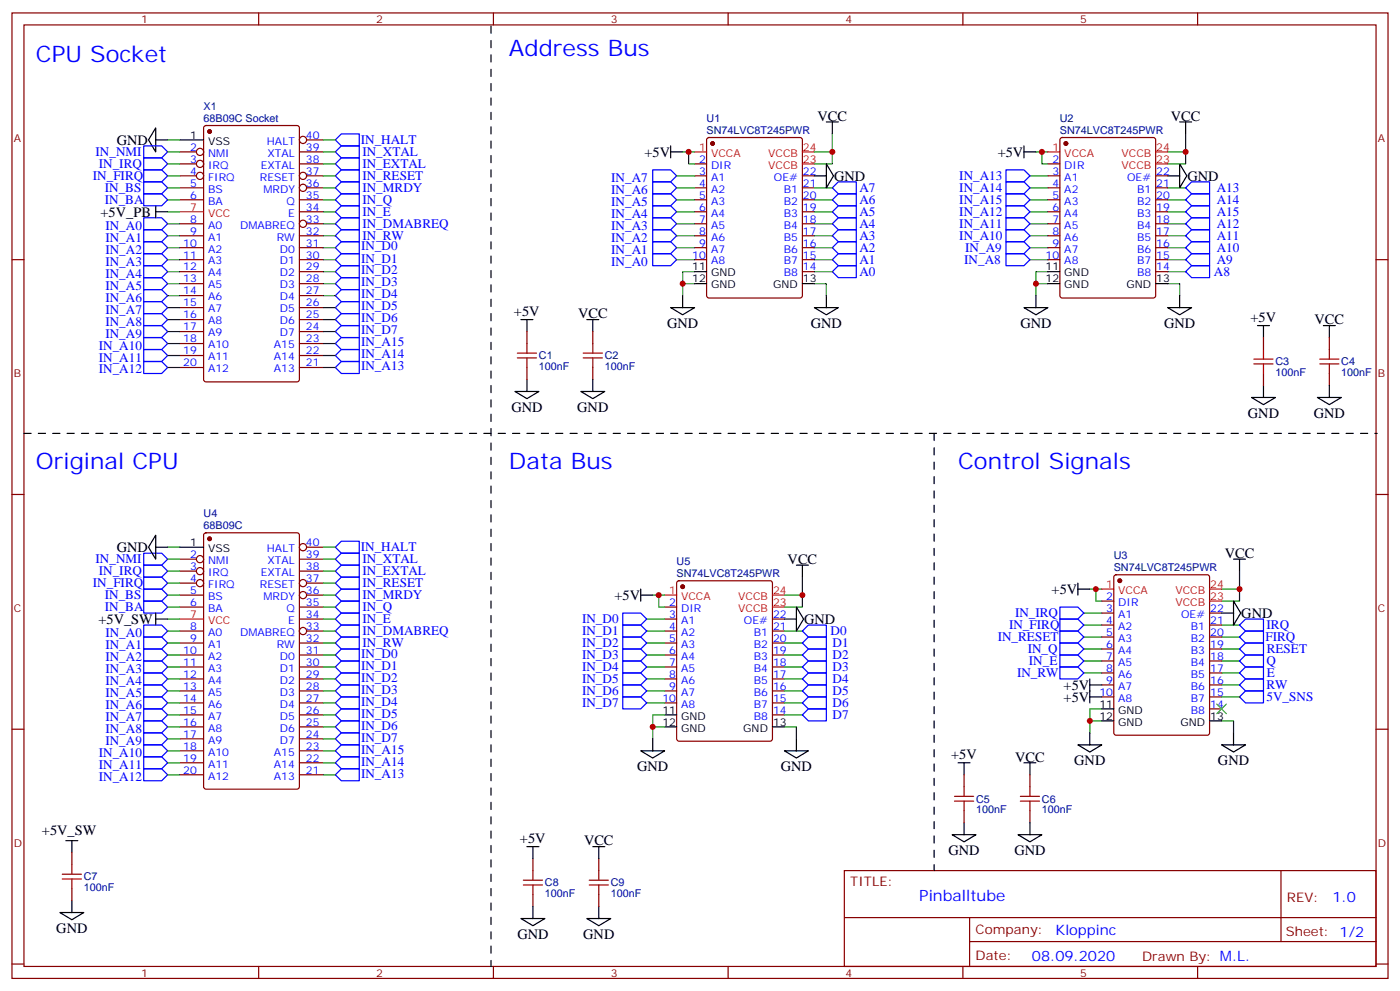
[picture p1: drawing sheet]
<svg xmlns="http://www.w3.org/2000/svg" width="412mm" height="292mm" viewBox="0 0 412 292" stroke-linecap="round" stroke-linejoin="round" font-family="sans-serif">
<g fill="none" stroke="#870000" stroke-width=".35">
<path d="M3.5 3.8h405.4v284.3h-405.4zM7.1 7.3h398.2v277.3h-398.2zM76.2 3.8v3.5M145.3 3.8v3.5M214.5 3.8v3.5M283.6 3.8v3.5M352.8 3.8v3.5M60.2 37.2l.5-.2h26.8l.6 .4 .1 74.4-.5 .6-27 .1-.7-.5v-74.3zM52.9 48.3h5M52.9 51.8h5M52.9 55.3h7.1M52.9 58.8h7.1"/>
<path d="M52.9 44.7h5M88.2 48.3h7M88.2 58.8h7M88.2 44.7h7M90.3 51.8h4.9M90.3 55.3h4.9M90.3 41.2h4.9M204.6 48.3h3.5M204.6 51.8h3.5M204.6 55.3h3.5M204.6 58.8h3.5M208.4 40.7l.4-.2h26.9l.6 .4 .1 46.2-.5 .6-27.1 .1-.6-.5-.1-46.1z"/>
<path d="M236.4 51.8h3.5M236.4 55.3h3.5M236.4 58.8h3.5M308.7 48.3h3.5M308.7 51.8h3.5M308.7 55.3h3.5M308.7 58.8h3.5M312.4 40.7l.5-.2h26.8l.7 .4v46.2l-.4 .6-27.1 .1-.6-.5-.1-46.1zM340.4 51.8h3.6M340.4 55.3h3.6M340.4 58.8h3.6M3.5 76.5h3.6"/>
<path d="M52.9 76.5h7.1M52.9 65.9h7.1M52.9 69.4h7.1M52.9 73h7.1M88.2 76.5h7M88.2 62.4h7M88.2 69.4h7M88.2 73h7M90.3 65.9h4.9M204.6 76.5h3.5M204.6 62.4h3.5M204.6 65.9h3.5"/>
<path d="M204.6 69.4h3.5M204.6 73h3.5M236.4 76.5h3.5M236.4 62.4h3.5M236.4 65.9h3.5M236.4 69.4h3.5M236.4 73h3.5M308.7 76.5h3.5M308.7 62.4h3.5M308.7 65.9h3.5M308.7 69.4h3.5M308.7 73h3.5"/>
<path d="M340.4 76.5h3.6M340.4 62.4h3.6M340.4 65.9h3.6M340.4 69.4h3.6M340.4 73h3.6M405.3 76.5h3.6M52.9 80h7.1M52.9 83.5h7.1M52.9 87.1h7.1M52.9 90.6h7.1M52.9 94.1h7.1M52.9 97.6h7.1"/>
<path d="M88.2 80h7M88.2 83.5h7M88.2 87.1h7M88.2 90.6h7M88.2 94.1h7M88.2 97.6h7M155.2 97.6v3.6M174.6 97.6v3.6M236.4 80h3.5M340.4 80h3.6M372.2 99.4v3.5M391.6 99.4v3.5"/>
<path d="M52.9 101.2h7.1M52.9 104.7h7.1M52.9 108.2h7.1M88.2 101.2h7M88.2 104.7h7M88.2 108.2h7M155.2 108.2v3.6M174.6 108.2v3.6M372.2 110v3.5M391.6 110v3.5M3.5 145.6h3.6M60.2 157.1l.5-.2h26.8l.6 .4 .1 74.4-.5 .7h-27l-.7-.5v-74.3z"/>
<path d="M405.3 145.6h3.6M52.9 164.7h5M52.9 168.2h5M52.9 171.7h5M52.9 175.3h7.1M52.9 178.8h7.1M88.2 164.7h7M88.2 168.2h7M88.2 178.8h7M90.3 171.7h4.9M90.3 175.3h4.9M90.3 161.1h4.9"/>
<path d="M195.8 178.8h3.5M199.6 171.2l.4-.2h26.8l.7 .5v46.1l-.4 .6-27.1 .1-.6-.5-.1-46.1zM324.6 177h3.5M328.3 169.5l.5-.2h26.8l.7 .4v46.1l-.5 .7h-27l-.7-.4v-46.1zM52.9 185.8h7.1M52.9 189.4h7.1M52.9 192.9h7.1M52.9 196.4h7.1M52.9 200h7.1M88.2 189.4h7M88.2 192.9h7M88.2 196.4h7"/>
<path d="M88.2 200h7M88.2 182.3h7M90.3 185.8h4.9M195.8 185.8h3.5M195.8 189.4h3.5M195.8 192.9h3.5M195.8 196.4h3.5M195.8 200h3.5M195.8 182.3h3.5M227.5 185.8h3.6M227.5 189.4h3.6M227.5 192.9h3.6"/>
<path d="M227.5 196.4h3.6M227.5 200h3.6M227.5 182.3h3.6M324.6 180.6h3.5M324.6 184.1h3.5M324.6 187.6h3.5M324.6 191.1h3.5M324.6 194.7h3.5M324.6 198.2h3.5M356.3 180.6h3.5M356.3 184.1h3.5M356.3 187.6h3.5"/>
<path d="M356.3 191.1h3.5M356.3 194.7h3.5M356.3 198.2h3.5M3.5 214.8h3.6M52.9 203.5h7.1M52.9 207h7.1M52.9 210.5h7.1M52.9 214.1h7.1M52.9 217.6h7.1M88.2 203.5h7M88.2 207h7M88.2 210.5h7"/>
<path d="M88.2 214.1h7M88.2 217.6h7M195.8 203.5h3.5M195.8 207h3.5M227.5 203.5h3.6M227.5 207h3.6M227.5 210.5h3.6M324.6 201.7h3.5M324.6 205.2h3.5M356.3 201.7h3.5M356.3 205.2h3.5M356.3 208.8h3.5"/>
<path d="M405.3 214.8h3.6M52.9 221.1h7.1M52.9 224.6h7.1M52.9 228.2h7.1M88.2 221.1h7M88.2 224.6h7M88.2 228.2h7M284 228.2v3.5M284 238.8v3.5M303.4 228.2v3.5M303.4 238.8v3.5M21.2 251.1v3.5"/>
<path d="M157 252.9v3.5M176.4 252.9v3.5M248.7 256.4h156.6v28.2h-156.6zM377.3 256.4v20.9M21.2 261.7v3.5M157 263.5v3.5M176.4 263.5v3.5M248.7 270.2h156.5M285.6 277.3h119.6M285.6 270.2v14.2M3.5 283.9h3.6M76.2 284.6v3.5"/>
<path d="M145.3 284.6v3.5M214.5 284.6v3.5M283.6 284.6v3.5M352.8 284.6v3.5M405.3 283.9h3.6"/>
<circle cx="58.9" cy="48.3" r="1.06"/>
<circle cx="58.9" cy="51.8" r="1.06"/>
<circle cx="58.9" cy="44.7" r="1.06"/>
<circle cx="89.3" cy="51.8" r="1.06"/>
<circle cx="89.3" cy="41.2" r="1.06"/>
<circle cx="89.3" cy="55.3" r="1.06"/>
<circle cx="89.3" cy="65.9" r="1.06"/>
<circle cx="58.9" cy="171.7" r="1.06"/>
<circle cx="58.9" cy="168.2" r="1.06"/>
<circle cx="58.9" cy="164.7" r="1.06"/>
<circle cx="89.3" cy="171.7" r="1.06"/>
<circle cx="89.3" cy="175.3" r="1.06"/>
<circle cx="89.3" cy="161.1" r="1.06"/>
<circle cx="89.3" cy="185.8" r="1.06"/>
</g>
<g fill="#870000" stroke="#870000" stroke-width=".35">
<circle cx="209.9" cy="42.3" r=".53"/>
<circle cx="61.7" cy="38.7" r=".53"/>
<circle cx="61.7" cy="158.7" r=".53"/>
<circle cx="314" cy="42.3" r=".53"/>
<circle cx="201.1" cy="172.8" r=".53"/>
<circle cx="329.8" cy="171" r=".53"/>
</g>
<g fill="none" stroke="#f00" stroke-width=".35">
<path d="M204.6 44.7h3.5M236.4 44.7h3.5M236.4 48.3h3.5M308.7 44.7h3.5M340.4 44.7h3.6M340.4 48.3h3.6M52.9 62.4h7.1M195.8 175.3h3.5M227.5 175.3h3.6M227.5 178.8h3.6M324.6 173.5h3.5M356.3 173.5h3.5"/>
<path d="M356.3 177h3.5M52.9 182.3h7.1"/>
</g>
<g fill="none" stroke="#000" stroke-width=".35">
<path d="M45.9 37.7v7l-2.2-3.5zM243.4 35.9h3.5M245.2 35.9v3.5M347.5 35.9h3.5M349.2 35.9v3.5M45.9 41.2h3.5M52.9 41.2h7.1M197.6 44.7h3.5M197.6 43v3.5M239.9 51.8h3.5M243.4 48.3l2.1 3.5-2.1 3.5zM301.6 44.7h3.6"/>
<path d="M301.6 43v3.5M344 51.8h3.5M347.5 48.3l2.1 3.5-2.1 3.5zM45.9 62.4h3.5M45.9 60.6v3.5M153.5 94.1h3.5M155.2 94.1v3.5M172.9 94.1h3.5M174.6 94.1v3.5M197.6 90.6h7l-3.5 2.1zM201.1 87.1v3.5M204.6 80h3.5"/>
<path d="M204.6 83.5h3.5M236.4 83.5h3.5M239.9 90.6h7l-3.5 2.1zM243.4 87.1v3.5M301.6 90.6h7.1l-3.5 2.1zM305.2 87.1v3.5M308.7 80h3.5M308.7 83.5h3.5M340.4 83.5h3.6M344 90.6h7l-3.5 2.1zM347.5 87.1v3.5M370.4 95.9h3.5"/>
<path d="M372.2 95.9v3.5M389.8 95.9h3.5M391.6 95.9v3.5M151.7 115.3h7l-3.5 2.1zM155.2 111.8v3.5M171.1 115.3h7.1l-3.6 2.1zM174.6 111.8v3.5M368.7 117.1h7l-3.5 2.1zM372.2 113.5v3.6M388.1 117.1h7l-3.5 2.1zM391.6 113.5v3.6M45.9 157.6v7.1l-2.2-3.6z"/>
<path d="M45.9 161.1h3.5M52.9 161.1h7.1M188.7 175.3h3.6M188.7 173.5v3.5M234.6 178.8l2.1 3.5-2.1 3.5zM234.6 166.4h3.5M236.4 166.4v3.6M317.5 173.5h3.5M317.5 171.7v3.6M363.4 177l2.1 3.6-2.1 3.5zM363.4 164.7h3.5M365.1 164.7v3.5"/>
<path d="M45.9 180.6v3.5M45.9 182.3h3.5M231.1 182.3h3.5M321 200v7M359.8 180.6h3.6M192.3 217.6v3.5M195.8 210.5h3.5M195.8 214.1h3.5M227.5 214.1h3.6M234.6 217.6v3.5M317.5 219.4h7.1l-3.6 2.1zM321 215.8v3.6"/>
<path d="M321 201.7h3.6M321 205.2h3.6M324.6 208.8h3.5M324.6 212.3h3.5M356.3 212.3h3.5M359.8 219.4h7.1l-3.5 2.1zM363.4 215.8v3.6M188.7 221.1h7.1l-3.5 2.1zM231.1 221.1h7l-3.5 2.1zM282.2 224.6h3.6M284 224.6v3.6M301.6 224.6h3.6"/>
<path d="M303.4 224.6v3.6M19.4 247.6h3.5M21.2 247.6v3.5M155.2 249.3h3.5M157 249.3v3.6M174.6 249.3h3.6M176.4 249.3v3.6M280.5 245.8h7l-3.5 2.1zM284 242.3v3.5M299.9 245.8h7l-3.5 2.1zM303.4 242.3v3.5M17.6 268.7h7.1l-3.5 2.2z"/>
<path d="M21.2 265.2v3.5M153.5 270.5h7l-3.5 2.1zM157 267v3.5M172.9 270.5h7l-3.5 2.1zM176.4 267v3.5"/>
</g>
<g fill="none" stroke="#00f" stroke-width=".35">
<path d="M42.3 43h5.3l1.8 1.7-1.8 1.8h-5.3zM42.3 46.5h5.3l1.8 1.8-1.8 1.7h-5.3zM42.3 50h5.3l1.8 1.8-1.8 1.8h-5.3zM42.3 53.6h5.3l1.8 1.7-1.8 1.8h-5.3zM42.3 57.1h5.3l1.8 1.7-1.8 1.8h-5.3zM98.8 41.2l1.7-1.8h5.3v3.6h-5.3zM98.8 44.7l1.7-1.7h5.3v3.5h-5.3zM98.8 48.3l1.7-1.8h5.3v3.5h-5.3zM98.8 51.8l1.7-1.8h5.3v3.6h-5.3zM98.8 58.8l1.7-1.7h5.3v3.5h-5.3zM100.5 53.6h5.3v3.5h-5.3l-1.7-1.8zM192.3 50h5.3l1.7 1.8-1.7 1.8h-5.3z"/>
<path d="M192.3 57.1h5.3l1.7 1.7-1.7 1.8h-5.3zM192.3 53.6h5.3l1.7 1.7-1.7 1.8h-5.3zM245.2 58.8l1.7-1.7h5.3v3.5h-5.3zM245.2 55.3l1.7-1.7h5.3v3.5h-5.3zM296.3 50h5.3l1.8 1.8-1.8 1.8h-5.3zM296.3 53.6h5.3l1.8 1.7-1.8 1.8h-5.3zM296.3 57.1h5.3l1.8 1.7-1.8 1.8h-5.3zM349.2 55.3l1.8-1.7h5.3v3.5h-5.3zM349.2 58.8l1.8-1.7h5.3v3.5h-5.3zM42.3 64.1h5.3l1.8 1.8-1.8 1.8h-5.3zM42.3 67.7h5.3l1.8 1.7-1.8 1.8h-5.3zM42.3 71.2h5.3l1.8 1.8-1.8 1.7h-5.3z"/>
<path d="M42.3 74.7h5.3l1.8 1.8-1.8 1.7h-5.3zM42.3 78.2h5.3l1.8 1.8-1.8 1.8h-5.3zM98.8 73l1.7-1.8h5.3v3.5h-5.3zM98.8 76.5l1.7-1.8h5.3v3.5h-5.3zM98.8 62.4l1.7-1.8h5.3v3.5h-5.3zM98.8 65.9l1.7-1.8h5.3v3.6h-5.3zM98.8 69.4l1.7-1.7h5.3v3.5h-5.3zM192.3 74.7h5.3l1.7 1.8-1.7 1.7h-5.3zM192.3 71.2h5.3l1.7 1.8-1.7 1.7h-5.3zM192.3 67.7h5.3l1.7 1.7-1.7 1.8h-5.3zM192.3 64.1h5.3l1.7 1.8-1.7 1.8h-5.3zM192.3 60.6h5.3l1.7 1.8-1.7 1.7h-5.3z"/>
<path d="M245.2 76.5l1.7-1.8h5.3v3.5h-5.3zM245.2 73l1.7-1.8h5.3v3.5h-5.3zM245.2 69.4l1.7-1.7h5.3v3.5h-5.3zM245.2 65.9l1.7-1.8h5.3v3.6h-5.3zM245.2 62.4l1.7-1.8h5.3v3.5h-5.3zM296.3 74.7h5.3l1.8 1.8-1.8 1.7h-5.3zM296.3 71.2h5.3l1.8 1.8-1.8 1.7h-5.3zM296.3 67.7h5.3l1.8 1.7-1.8 1.8h-5.3zM296.3 64.1h5.3l1.8 1.8-1.8 1.8h-5.3zM296.3 60.6h5.3l1.8 1.8-1.8 1.7h-5.3zM349.2 76.5l1.8-1.8h5.3v3.5h-5.3zM349.2 73l1.8-1.8h5.3v3.5h-5.3z"/>
<path d="M349.2 69.4l1.8-1.7h5.3v3.5h-5.3zM349.2 65.9l1.8-1.8h5.3v3.6h-5.3zM349.2 62.4l1.8-1.8h5.3v3.5h-5.3zM42.3 81.8h5.3l1.8 1.7-1.8 1.8h-5.3zM42.3 85.3h5.3l1.8 1.8-1.8 1.7h-5.3zM42.3 88.8h5.3l1.8 1.8-1.8 1.8h-5.3zM42.3 92.4h5.3l1.8 1.7-1.8 1.8h-5.3zM42.3 95.9h5.3l1.8 1.7-1.8 1.8h-5.3zM42.3 99.4h5.3l1.8 1.8-1.8 1.7h-5.3zM98.8 80l1.7-1.8h5.3v3.6h-5.3zM98.8 83.5l1.7-1.7h5.3v3.5h-5.3zM98.8 87.1l1.7-1.8h5.3v3.5h-5.3z"/>
<path d="M98.8 90.6l1.7-1.8h5.3v3.6h-5.3zM98.8 94.1l1.7-1.7h5.3v3.5h-5.3zM98.8 97.6l1.7-1.7h5.3v3.5h-5.3zM245.2 80l1.7-1.8h5.3v3.6h-5.3zM349.2 80l1.8-1.8h5.3v3.6h-5.3zM42.3 102.9h5.3l1.8 1.8-1.8 1.8h-5.3zM42.3 106.5h5.3l1.8 1.7-1.8 1.8h-5.3zM98.8 108.2l1.7-1.7h5.3v3.5h-5.3zM98.8 101.2l1.7-1.8h5.3v3.5h-5.3zM100.5 102.9h5.3v3.6h-5.3l-1.7-1.8zM42.3 177h5.3l1.8 1.8-1.8 1.8h-5.3zM42.3 173.5h5.3l1.8 1.8-1.8 1.7h-5.3z"/>
<path d="M42.3 170h5.3l1.8 1.7-1.8 1.8h-5.3zM42.3 166.4h5.3l1.8 1.8-1.8 1.8h-5.3zM42.3 162.9h5.3l1.8 1.8-1.8 1.7h-5.3zM98.8 178.8l1.7-1.8h5.3v3.6h-5.3zM98.8 175.3l1.7-1.8h5.3v3.5h-5.3zM98.8 171.7l1.7-1.7h5.3v3.5h-5.3zM98.8 168.2l1.7-1.8h5.3v3.6h-5.3zM98.8 164.7l1.7-1.8h5.3v3.5h-5.3zM98.8 161.1l1.7-1.7h5.3v3.5h-5.3zM312.2 178.8h5.3l1.8 1.8-1.8 1.7h-5.3zM42.3 198.2h5.3l1.8 1.8-1.8 1.7h-5.3zM42.3 194.7h5.3l1.8 1.7-1.8 1.8h-5.3z"/>
<path d="M42.3 191.1h5.3l1.8 1.8-1.8 1.8h-5.3zM42.3 187.6h5.3l1.8 1.8-1.8 1.7h-5.3zM42.3 184.1h5.3l1.8 1.7-1.8 1.8h-5.3zM98.8 185.8l1.7-1.7h5.3v3.5h-5.3zM98.8 182.3l1.7-1.7h5.3v3.5h-5.3zM98.8 200l1.7-1.8h5.3v3.5h-5.3zM98.8 196.4l1.7-1.7h5.3v3.5h-5.3zM98.8 192.9l1.7-1.8h5.3v3.6h-5.3zM100.5 187.6h5.3v3.5h-5.3l-1.7-1.7zM183.4 180.6h5.3l1.8 1.7-1.8 1.8h-5.3zM183.4 184.1h5.3l1.8 1.7-1.8 1.8h-5.3zM183.4 187.6h5.3l1.8 1.8-1.8 1.7h-5.3z"/>
<path d="M183.4 191.1h5.3l1.8 1.8-1.8 1.8h-5.3zM183.4 194.7h5.3l1.8 1.7-1.8 1.8h-5.3zM183.4 198.2h5.3l1.8 1.8-1.8 1.7h-5.3zM236.4 189.4l1.7-1.8h5.3v3.5h-5.3zM236.4 196.4l1.7-1.7h5.3v3.5h-5.3zM236.4 200l1.7-1.8h5.3v3.5h-5.3zM238.1 184.1h5.3v3.5h-5.3l-1.7-1.8zM238.1 191.1h5.3v3.6h-5.3l-1.7-1.8zM312.2 182.3h5.3l1.8 1.8-1.8 1.7h-5.3zM312.2 185.8h5.3l1.8 1.8-1.8 1.8h-5.3zM312.2 189.4h5.3l1.8 1.7-1.8 1.8h-5.3zM312.2 192.9h5.3l1.8 1.8-1.8 1.7h-5.3z"/>
<path d="M312.2 196.4h5.3l1.8 1.8-1.8 1.8h-5.3zM365.1 184.1l1.8-1.8h5.3v3.5h-5.3zM365.1 187.6l1.8-1.8h5.3v3.6h-5.3zM365.1 191.1l1.8-1.7h5.3v3.5h-5.3zM365.1 194.7l1.8-1.8h5.3v3.5h-5.3zM365.1 198.2l1.8-1.8h5.3v3.6h-5.3zM42.3 219.4h5.3l1.8 1.7-1.8 1.8h-5.3zM42.3 215.8h5.3l1.8 1.8-1.8 1.8h-5.3zM42.3 212.3h5.3l1.8 1.8-1.8 1.7h-5.3zM42.3 208.8h5.3l1.8 1.7-1.8 1.8h-5.3zM42.3 205.2h5.3l1.8 1.8-1.8 1.8h-5.3zM42.3 201.7h5.3l1.8 1.8-1.8 1.7h-5.3z"/>
<path d="M98.8 217.6l1.7-1.8h5.3v3.6h-5.3zM98.8 214.1l1.7-1.8h5.3v3.5h-5.3zM98.8 210.5l1.7-1.7h5.3v3.5h-5.3zM98.8 207l1.7-1.8h5.3v3.6h-5.3zM98.8 203.5l1.7-1.8h5.3v3.5h-5.3zM100.5 219.4h5.3v3.5h-5.3l-1.7-1.8zM183.4 201.7h5.3l1.8 1.8-1.8 1.7h-5.3zM183.4 205.2h5.3l1.8 1.8-1.8 1.8h-5.3zM236.4 203.5l1.7-1.8h5.3v3.5h-5.3zM236.4 207l1.7-1.8h5.3v3.6h-5.3zM236.4 210.5l1.7-1.7h5.3v3.5h-5.3zM365.1 201.7l1.8-1.7h5.3v3.5h-5.3z"/>
<path d="M365.1 205.2l1.8-1.7h5.3v3.5h-5.3zM42.3 226.4h5.3l1.8 1.8-1.8 1.7h-5.3zM42.3 222.9h5.3l1.8 1.7-1.8 1.8h-5.3zM98.8 224.6l1.7-1.7h5.3v3.5h-5.3zM98.8 228.2l1.7-1.8h5.3v3.5h-5.3z"/>
</g>
<g fill="none" stroke="#008700" stroke-width=".35">
<path d="M245.2 39.4v5.3h-5.3M349.2 39.4v5.3h-5.2M49.4 58.8h3.5M49.4 55.3h3.5M49.4 51.8h3.5M49.4 44.7h3.5M49.4 48.3h3.5M49.4 41.2h3.5M95.2 58.8h3.6M95.2 55.3h3.6M95.2 51.8h3.6M95.2 44.7h3.6"/>
<path d="M95.2 48.3h3.6M95.2 41.2h3.6M199.3 58.8h5.3M199.3 55.3h5.3M199.3 51.8h5.3M201.1 44.7h3.5M202.8 44.7v3.6h1.8M239.9 58.8h5.3M239.9 55.3h5.3M245.2 44.7v3.6h-5.3M303.4 58.8h5.3M303.4 55.3h5.3"/>
<path d="M303.4 51.8h5.3M305.2 44.7h3.5M306.9 44.7v3.6h1.8M344 58.8h5.2M344 55.3h5.2M349.2 44.7v3.6h-5.2M49.4 73h3.5M49.4 69.4h3.5M49.4 65.9h3.5M49.4 62.4h3.5M49.4 76.5h3.5M95.2 73h3.6"/>
<path d="M95.2 69.4h3.6M95.2 65.9h3.6M95.2 62.4h3.6M95.2 76.5h3.6M199.3 73h5.3M199.3 69.4h5.3M199.3 65.9h5.3M199.3 62.4h5.3M199.3 76.5h5.3M239.9 73h5.3M239.9 69.4h5.3M239.9 65.9h5.3"/>
<path d="M239.9 62.4h5.3M239.9 76.5h5.3M303.4 73h5.3M303.4 69.4h5.3M303.4 65.9h5.3M303.4 62.4h5.3M303.4 76.5h5.3M344 73h5.2M344 69.4h5.2M344 65.9h5.2M344 62.4h5.2M344 76.5h5.2"/>
<path d="M49.4 80h3.5M49.4 97.6h3.5M49.4 94.1h3.5M49.4 90.6h3.5M49.4 87.1h3.5M49.4 83.5h3.5M95.2 80h3.6M95.2 97.6h3.6M95.2 94.1h3.6M95.2 90.6h3.6M95.2 87.1h3.6M95.2 83.5h3.6"/>
<path d="M204.6 83.5h-3.5v3.6M204.6 80h-3.5v3.5M239.9 83.5h3.5v3.6M239.9 80h5.3M308.7 80h-3.5v3.5M308.7 83.5h-3.5v3.6M344 83.5h3.5v3.6M344 80h5.2M49.4 101.2h3.5M49.4 104.7h3.5M49.4 108.2h3.5M95.2 101.2h3.6"/>
<path d="M95.2 104.7h3.6M95.2 108.2h3.6M49.4 175.3h3.5M49.4 161.1h3.5M49.4 164.7h3.5M49.4 168.2h3.5M49.4 171.7h3.5M49.4 178.8h3.5M95.2 175.3h3.6M95.2 161.1h3.6M95.2 164.7h3.6M95.2 168.2h3.6"/>
<path d="M95.2 171.7h3.6M95.2 178.8h3.6M192.3 175.3h3.5M194 175.3v3.5h1.8M236.4 170v5.3h-5.3M236.4 175.3v3.5h-5.3M321 173.5h3.6M322.8 173.5v3.5h1.8M365.1 173.5v3.5h-5.3M365.1 168.2v5.3h-5.3M49.4 200h3.5M49.4 196.4h3.5"/>
<path d="M49.4 192.9h3.5M49.4 189.4h3.5M49.4 185.8h3.5M49.4 182.3h3.5M95.2 200h3.6M95.2 196.4h3.6M95.2 192.9h3.6M95.2 189.4h3.6M95.2 185.8h3.6M95.2 182.3h3.6M190.5 200h5.3M190.5 196.4h5.3"/>
<path d="M190.5 192.9h5.3M190.5 189.4h5.3M190.5 185.8h5.3M190.5 182.3h5.3M231.1 200h5.3M231.1 196.4h5.3M231.1 192.9h5.3M231.1 189.4h5.3M231.1 185.8h5.3M319.3 184.1h5.3M319.3 187.6h5.3M319.3 191.1h5.3"/>
<path d="M319.3 194.7h5.3M319.3 198.2h5.3M319.3 180.6h5.3M359.8 184.1h5.3M359.8 187.6h5.3M359.8 191.1h5.3M359.8 194.7h5.3M359.8 198.2h5.3M49.4 203.5h3.5M49.4 207h3.5M49.4 210.5h3.5M49.4 214.1h3.5"/>
<path d="M49.4 217.6h3.5M95.2 203.5h3.6M95.2 207h3.6M95.2 210.5h3.6M95.2 214.1h3.6M95.2 217.6h3.6M190.5 203.5h5.3M190.5 207h5.3M195.8 214.1h-3.5v3.5M195.8 210.5h-3.5v3.6M231.1 214.1h3.5v3.5M231.1 203.5h5.3"/>
<path d="M231.1 207h5.3M231.1 210.5h5.3M324.6 208.8h-3.6v3.5M324.6 212.3h-3.6v3.5M359.8 212.3h3.6v3.5M359.8 201.7h5.3M359.8 205.2h5.3M49.4 228.2h3.5M49.4 224.6h3.5M49.4 221.1h3.5M95.2 228.2h3.6M95.2 224.6h3.6"/>
<path d="M95.2 221.1h3.6"/>
</g>
<path d="M358.4 207.4l2.8 2.8M361.2 207.4l-2.8 2.8" fill="none" stroke="#3c3" stroke-width=".35"/>
<path d="M144.6 7.7v276.9M7.1 127.6h398.6M275.2 127.6v128.8" fill="none" stroke="#000" stroke-width=".35" stroke-dasharray="2.1 2.1"/>
<g fill="none" stroke="#a10000" stroke-width=".35">
<path d="M152.4 105.4h5.6M152.4 104h5.6M155.2 101.2v2.8M155.2 105.4v2.8M171.8 105.4h5.6M171.8 104h5.6M174.6 101.2v2.8M174.6 105.4v2.8M369.4 107.2h5.6M369.4 105.8h5.6M372.2 102.9v2.9M372.2 107.2v2.8"/>
<path d="M388.8 107.2h5.6M388.8 105.8h5.6M391.6 102.9v2.9M391.6 107.2v2.8M281.2 235.9h5.6M281.2 234.5h5.6M284 231.7v2.8M284 235.9v2.9M300.6 235.9h5.6M300.6 234.5h5.6M303.4 231.7v2.8M303.4 235.9v2.9"/>
<path d="M18.3 258.9h5.7M18.3 257.5h5.7M21.2 254.6v2.9M21.2 258.9v2.8M154.2 259.2h5.6M157 256.4v2.8M173.6 259.2h5.6M176.4 256.4v2.8M154.2 260.6h5.6M157 260.6v2.9M173.6 260.6h5.6M176.4 260.6v2.9"/>
</g>
<g fill="#c00">
<circle cx="201.1" cy="83.5" r=".88"/>
<circle cx="245.2" cy="44.7" r=".88"/>
<circle cx="202.8" cy="44.7" r=".88"/>
<circle cx="306.9" cy="44.7" r=".88"/>
<circle cx="349.3" cy="44.7" r=".88"/>
<circle cx="305.2" cy="83.5" r=".88"/>
<circle cx="192.3" cy="214.1" r=".88"/>
<circle cx="236.4" cy="175.3" r=".88"/>
<circle cx="194" cy="175.3" r=".88"/>
<circle cx="322.8" cy="173.5" r=".88"/>
<circle cx="365.1" cy="173.5" r=".88"/>
<circle cx="321" cy="212.3" r=".88"/>
</g>
<g font-size="6.7" fill="#00f">
<text x="149.9" y="16.5">Address Bus</text>
<text x="10.6" y="18.3">CPU Socket</text>
<text x="10.6" y="138.2">Original CPU</text>
<text x="149.9" y="138.2">Data Bus</text>
<text x="282.2" y="138.2">Control Signals</text>
</g>
<text font-size="4.6" fill="#00f" x="270.8" y="265.4">Pinballtube</text>
<g font-size="4.2">
<text x="240.8" y="35.6">VCC</text>
<text x="344.9" y="35.6">VCC</text>
<text x="34.4" y="42.6">GND</text>
<text x="189.8" y="46.2">+5V</text>
<text x="293.9" y="46.2">+5V</text>
<text x="245.7" y="53.2">GND</text>
<text x="349.8" y="53.2">GND</text>
<text x="29.6" y="63.8">+5V_PB</text>
<text x="151.4" y="93">+5V</text>
<text x="170.3" y="93.8">VCC</text>
<text x="368.4" y="94.7">+5V</text>
<text x="387.2" y="95.5">VCC</text>
<text x="196.5" y="96.7">GND</text>
<text x="238.8" y="96.7">GND</text>
<text x="300.6" y="96.7">GND</text>
<text x="342.9" y="96.7">GND</text>
<text x="150.6" y="121.4">GND</text>
<text x="170" y="121.4">GND</text>
<text x="367.6" y="123.1">GND</text>
<text x="387" y="123.1">GND</text>
<text x="34.4" y="162.6">GND</text>
<text x="232" y="166.1">VCC</text>
<text x="360.8" y="164.3">VCC</text>
<text x="181" y="176.7">+5V</text>
<text x="309.8" y="174.9">+5V</text>
<text x="29" y="183.7">+5V_SW</text>
<text x="236.9" y="183.7">GND</text>
<text x="365.7" y="181.9">GND</text>
<text x="313.3" y="203.1">+5V</text>
<text x="313.3" y="206.7">+5V</text>
<text x="187.7" y="227.2">GND</text>
<text x="230" y="227.2">GND</text>
<text x="280.2" y="223.5">+5V</text>
<text x="299" y="224.3">VCC</text>
<text x="316.4" y="225.4">GND</text>
<text x="358.8" y="225.4">GND</text>
<text x="12.3" y="245.8">+5V_SW</text>
<text x="153.2" y="248.2">+5V</text>
<text x="172" y="249">VCC</text>
<text x="279.4" y="251.9">GND</text>
<text x="298.8" y="251.9">GND</text>
<text x="16.6" y="274.8">GND</text>
<text x="152.4" y="276.6">GND</text>
<text x="171.8" y="276.6">GND</text>
</g>
<g font-size="4.2" fill="#00f">
<text x="392.5" y="265.7">1.0</text>
<text x="310.9" y="275.2">Kloppinc</text>
<text x="304" y="283">08.09.2020</text>
</g>
<g font-size="3.9" fill="#00f">
<text x="28.2" y="46">IN_NMI</text>
<text x="106.3" y="42.5">IN_HALT</text>
<text x="106.7" y="46">IN_XTAL</text>
<text x="27.4" y="53.1">IN_FIRQ</text>
<text x="29.1" y="49.5">IN_IRQ</text>
<text x="106.7" y="49.5">IN_EXTAL</text>
<text x="106.7" y="53.1">IN_RESET</text>
<text x="180.1" y="53.6">IN_A7</text>
<text x="282.6" y="53.1">IN_A13</text>
<text x="30.9" y="56.6">IN_BS</text>
<text x="106.7" y="56.6">IN_MRDY</text>
<text x="180.1" y="57.1">IN_A6</text>
<text x="253.1" y="56.6">A7</text>
<text x="282.6" y="56.6">IN_A14</text>
<text x="358.4" y="56.6">A13</text>
<text x="30.9" y="60.1">IN_BA</text>
<text x="106.7" y="60.1">IN_Q</text>
<text x="106.7" y="63.6">IN_E</text>
<text x="180.1" y="64.1">IN_A4</text>
<text x="180.1" y="60.6">IN_A5</text>
<text x="253.1" y="63.6">A5</text>
<text x="253.1" y="60.1">A6</text>
<text x="282.6" y="63.7">IN_A12</text>
<text x="282.6" y="60.1">IN_A15</text>
<text x="358.4" y="60.1">A14</text>
<text x="358.4" y="63.7">A15</text>
<text x="31.1" y="67.7">IN_A0</text>
<text x="31.1" y="71.2">IN_A1</text>
<text x="106.7" y="67.2">IN_DMABREQ</text>
<text x="106.7" y="70.7">IN_RW</text>
<text x="180.1" y="71.2">IN_A2</text>
<text x="180.1" y="67.7">IN_A3</text>
<text x="253.1" y="70.7">A3</text>
<text x="253.1" y="67.2">A4</text>
<text x="282.6" y="70.7">IN_A10</text>
<text x="282.6" y="67.2">IN_A11</text>
<text x="358.4" y="70.7">A11</text>
<text x="358.4" y="67.2">A12</text>
<text x="31.1" y="74.7">IN_A2</text>
<text x="106.4" y="73.8">IN_D0</text>
<text x="106.4" y="77.3">IN_D1</text>
<text x="180.1" y="74.7">IN_A1</text>
<text x="253.1" y="77.8">A1</text>
<text x="253.1" y="74.2">A2</text>
<text x="284" y="77.8">IN_A8</text>
<text x="284.3" y="74.3">IN_A9</text>
<text x="358.4" y="77.8">A9</text>
<text x="358.4" y="74.2">A10</text>
<text x="31.1" y="78.2">IN_A3</text>
<text x="31.1" y="81.8">IN_A4</text>
<text x="106.4" y="80.8">IN_D2</text>
<text x="180.1" y="78.3">IN_A0</text>
<text x="253.1" y="81.3">A0</text>
<text x="357.6" y="81.3">A8</text>
<text x="31.1" y="85.3">IN_A5</text>
<text x="31.1" y="88.8">IN_A6</text>
<text x="106.4" y="84.4">IN_D3</text>
<text x="106.4" y="87.9">IN_D4</text>
<text x="31.1" y="92.4">IN_A7</text>
<text x="31.1" y="95.9">IN_A8</text>
<text x="106.4" y="91.4">IN_D5</text>
<text x="106.4" y="94.9">IN_D6</text>
<text x="31.1" y="99.4">IN_A9</text>
<text x="106.4" y="98.5">IN_D7</text>
<text x="29.1" y="102.9">IN_A10</text>
<text x="29.1" y="106.5">IN_A11</text>
<text x="106.4" y="105.5">IN_A14</text>
<text x="106.4" y="102">IN_A15</text>
<text x="29.1" y="110">IN_A12</text>
<text x="106.4" y="109.1">IN_A13</text>
<text x="28.2" y="165.9">IN_NMI</text>
<text x="106.3" y="162.4">IN_HALT</text>
<text x="106.7" y="166">IN_XTAL</text>
<text x="27.4" y="173">IN_FIRQ</text>
<text x="29.1" y="169.5">IN_IRQ</text>
<text x="106.7" y="173">IN_RESET</text>
<text x="106.7" y="169.5">IN_EXTAL</text>
<text x="30.9" y="176.5">IN_BS</text>
<text x="106.7" y="176.5">IN_MRDY</text>
<text x="30.9" y="180.1">IN_BA</text>
<text x="106.7" y="183.6">IN_E</text>
<text x="106.7" y="180.1">IN_Q</text>
<text x="171.4" y="183.6">IN_D0</text>
<text x="297.2" y="185.3">IN_FIRQ</text>
<text x="299" y="181.8">IN_IRQ</text>
<text x="373.1" y="185.3">IRQ</text>
<text x="31.1" y="191.1">IN_A1</text>
<text x="31.1" y="187.6">IN_A0</text>
<text x="106.7" y="190.6">IN_RW</text>
<text x="106.7" y="187.1">IN_DMABREQ</text>
<text x="171.4" y="187.1">IN_D1</text>
<text x="171.4" y="190.7">IN_D2</text>
<text x="244.6" y="187.1">D0</text>
<text x="245.3" y="190.6">D1</text>
<text x="293.9" y="188.9">IN_RESET</text>
<text x="372.7" y="188.9">FIRQ</text>
<text x="31.1" y="194.7">IN_A2</text>
<text x="106.4" y="197.3">IN_D1</text>
<text x="106.4" y="193.7">IN_D0</text>
<text x="171.4" y="194.2">IN_D3</text>
<text x="171.4" y="197.7">IN_D4</text>
<text x="245.3" y="194.2">D2</text>
<text x="245.3" y="197.7">D3</text>
<text x="302.7" y="192.4">IN_Q</text>
<text x="303.1" y="195.9">IN_E</text>
<text x="373.1" y="195.9">Q</text>
<text x="373.2" y="192.4">RESET</text>
<text x="31.1" y="201.7">IN_A4</text>
<text x="31.1" y="198.2">IN_A3</text>
<text x="106.4" y="200.8">IN_D2</text>
<text x="171.4" y="201.3">IN_D5</text>
<text x="245.3" y="201.2">D4</text>
<text x="299.6" y="199.4">IN_RW</text>
<text x="373.1" y="203">RW</text>
<text x="373.2" y="199.5">E</text>
<text x="31.1" y="208.8">IN_A6</text>
<text x="31.1" y="205.2">IN_A5</text>
<text x="106.4" y="207.8">IN_D4</text>
<text x="106.4" y="204.3">IN_D3</text>
<text x="171.4" y="204.8">IN_D6</text>
<text x="171.4" y="208.3">IN_D7</text>
<text x="245.3" y="204.8">D5</text>
<text x="245.3" y="208.3">D6</text>
<text x="373.1" y="206.5">5V_SNS</text>
<text x="31.1" y="215.8">IN_A8</text>
<text x="31.1" y="212.3">IN_A7</text>
<text x="106.4" y="214.9">IN_D6</text>
<text x="106.4" y="211.4">IN_D5</text>
<text x="245.3" y="211.8">D7</text>
<text x="31.1" y="219.4">IN_A9</text>
<text x="106.4" y="221.9">IN_A15</text>
<text x="106.4" y="218.4">IN_D7</text>
<text x="29.1" y="226.4">IN_A11</text>
<text x="29.1" y="222.9">IN_A10</text>
<text x="106.4" y="225.5">IN_A14</text>
<text x="29.1" y="229.9">IN_A12</text>
<text x="106.4" y="229">IN_A13</text>
</g>
<g font-size="3.9" fill="#800">
<text x="250.5" y="261">TITLE:</text>
<text x="379.1" y="265.7">REV:</text>
<text x="287.4" y="275.2">Company:</text>
<text x="378.7" y="275.8">Sheet: 1/2</text>
<text x="287.4" y="282.9">Date:</text>
<text x="336.4" y="282.9">Drawn By: M.L.</text>
</g>
<g font-size="3.2" fill="#800">
<text x="41.6" y="6.8">1</text>
<text x="110.8" y="6.8">2</text>
<text x="179.9" y="6.8">3</text>
<text x="249.1" y="6.8">4</text>
<text x="318.2" y="6.8">5</text>
<text x="4.1" y="41.9">A</text>
<text x="405.9" y="41.9">A</text>
<text x="4.1" y="111.1">B</text>
<text x="405.9" y="111.1">B</text>
<text x="4.1" y="180.2">C</text>
<text x="405.9" y="180.2">C</text>
<text x="4.1" y="249.3">D</text>
<text x="405.9" y="249.3">D</text>
<text x="41.6" y="287.6">1</text>
<text x="110.8" y="287.6">2</text>
<text x="179.9" y="287.6">3</text>
<text x="249.1" y="287.6">4</text>
<text x="318.2" y="287.6">5</text>
</g>
<g font-size="3.2" fill="#000080">
<text x="60" y="35.9">68B09C Socket</text>
<text x="60" y="32.4">X1</text>
<text x="208.1" y="35.9">U1</text>
<text x="312.2" y="35.9">U2</text>
<text x="208.1" y="39.4">SN74LVC8T245PWR</text>
<text x="312.2" y="39.4">SN74LVC8T245PWR</text>
<text x="158.7" y="105.8">C1</text>
<text x="178.2" y="105.8">C2</text>
<text x="375.7" y="107.6">C3</text>
<text x="395.1" y="107.6">C4</text>
<text x="158.7" y="109">100nF</text>
<text x="178.2" y="109">100nF</text>
<text x="375.7" y="110.8">100nF</text>
<text x="395.1" y="110.8">100nF</text>
<text x="60" y="155.9">68B09C</text>
<text x="60" y="152.3">U4</text>
<text x="199.3" y="166.4">U5</text>
<text x="328.1" y="164.7">U3</text>
<text x="199.3" y="170">SN74LVC8T245PWR</text>
<text x="328.1" y="168.2">SN74LVC8T245PWR</text>
<text x="287.5" y="239.5">100nF</text>
<text x="287.5" y="236.4">C5</text>
<text x="306.9" y="239.5">100nF</text>
<text x="306.9" y="236.4">C6</text>
<text x="24.7" y="262.5">100nF</text>
<text x="24.7" y="259.3">C7</text>
<text x="160.5" y="261.1">C8</text>
<text x="179.9" y="261.1">C9</text>
<text x="160.5" y="264.2">100nF</text>
<text x="179.9" y="264.2">100nF</text>
</g>
<g font-size="3.2">
<text x="56" y="40.9">1</text>
<text x="61.3" y="42.6">VSS</text>
<text x="203.9" y="79.7">11</text>
<text x="203.9" y="83.2">12</text>
<text x="209.4" y="81.4">GND</text>
<text x="236.5" y="83.2">13</text>
<text x="308" y="79.7">11</text>
<text x="308" y="83.2">12</text>
<text x="313.5" y="81.4">GND</text>
<text x="340.6" y="83.2">13</text>
<text x="209.4" y="84.9">GND</text>
<text x="227.8" y="84.9">GND</text>
<text x="313.5" y="84.9">GND</text>
<text x="331.8" y="84.9">GND</text>
<text x="56" y="160.8">1</text>
<text x="61.3" y="162.6">VSS</text>
<text x="323.9" y="208.4">11</text>
<text x="195.1" y="210.2">11</text>
<text x="195.1" y="213.7">12</text>
<text x="200.6" y="211.9">GND</text>
<text x="200.6" y="215.5">GND</text>
<text x="219" y="215.5">GND</text>
<text x="227.7" y="213.7">13</text>
<text x="323.9" y="211.9">12</text>
<text x="329.4" y="210.2">GND</text>
<text x="329.4" y="213.7">GND</text>
<text x="347.7" y="213.7">GND</text>
<text x="356.5" y="211.9">13</text>
</g>
<g font-size="3.2" fill="#00f">
<text x="90.1" y="40.9">40</text>
<text x="56" y="44.4">2</text>
<text x="56" y="47.9">3</text>
<text x="61.3" y="46.1">NMI</text>
<text x="78.6" y="42.6">HALT</text>
<text x="78.8" y="46.1">XTAL</text>
<text x="90.1" y="47.9">38</text>
<text x="90.1" y="44.4">39</text>
<text x="205.9" y="47.9">2</text>
<text x="310" y="47.9">2</text>
<text x="56" y="51.4">4</text>
<text x="61.3" y="49.7">IRQ</text>
<text x="61.3" y="53.2">FIRQ</text>
<text x="76.5" y="53.2">RESET</text>
<text x="76.8" y="49.7">EXTAL</text>
<text x="90.1" y="51.4">37</text>
<text x="205.9" y="51.4">3</text>
<text x="209.4" y="49.7">DIR</text>
<text x="209.4" y="53.2">A1</text>
<text x="228" y="53.2">OE#</text>
<text x="236.5" y="51.4">22</text>
<text x="310" y="51.4">3</text>
<text x="313.5" y="49.7">DIR</text>
<text x="313.5" y="53.2">A1</text>
<text x="332" y="53.2">OE#</text>
<text x="340.6" y="51.4">22</text>
<text x="56" y="55">5</text>
<text x="56" y="58.5">6</text>
<text x="61.3" y="56.7">BS</text>
<text x="77.6" y="56.7">MRDY</text>
<text x="90.1" y="58.5">35</text>
<text x="90.1" y="55">36</text>
<text x="205.9" y="55">4</text>
<text x="205.9" y="58.5">5</text>
<text x="209.4" y="56.7">A2</text>
<text x="230.9" y="56.7">B1</text>
<text x="236.5" y="58.5">20</text>
<text x="236.5" y="55">21</text>
<text x="310" y="55">4</text>
<text x="310" y="58.5">5</text>
<text x="313.5" y="56.7">A2</text>
<text x="334.9" y="56.7">B1</text>
<text x="340.6" y="58.5">20</text>
<text x="340.6" y="55">21</text>
<text x="56" y="65.5">8</text>
<text x="61.3" y="60.3">BA</text>
<text x="84.4" y="60.3">Q</text>
<text x="84.9" y="63.8">E</text>
<text x="90.1" y="65.5">33</text>
<text x="90.1" y="62">34</text>
<text x="205.9" y="62">6</text>
<text x="205.9" y="65.5">7</text>
<text x="209.4" y="60.3">A3</text>
<text x="209.4" y="63.8">A4</text>
<text x="230.9" y="63.8">B3</text>
<text x="230.9" y="60.3">B2</text>
<text x="236.5" y="65.5">18</text>
<text x="236.5" y="62">19</text>
<text x="310" y="62">6</text>
<text x="310" y="65.5">7</text>
<text x="313.5" y="60.3">A3</text>
<text x="313.5" y="63.8">A4</text>
<text x="334.9" y="63.8">B3</text>
<text x="334.9" y="60.3">B2</text>
<text x="340.6" y="65.5">18</text>
<text x="340.6" y="62">19</text>
<text x="56" y="69.1">9</text>
<text x="61.3" y="67.3">A0</text>
<text x="61.3" y="70.8">A1</text>
<text x="70.7" y="67.3">DMABREQ</text>
<text x="81.5" y="70.8">RW</text>
<text x="90.1" y="69.1">32</text>
<text x="205.9" y="69.1">8</text>
<text x="209.4" y="67.3">A5</text>
<text x="209.4" y="70.8">A6</text>
<text x="230.9" y="70.8">B5</text>
<text x="230.9" y="67.3">B4</text>
<text x="236.5" y="69.1">17</text>
<text x="310" y="69.1">8</text>
<text x="313.5" y="67.3">A5</text>
<text x="313.5" y="70.8">A6</text>
<text x="334.9" y="70.8">B5</text>
<text x="334.9" y="67.3">B4</text>
<text x="340.6" y="69.1">17</text>
<text x="54" y="72.6">10</text>
<text x="54" y="76.1">11</text>
<text x="61.3" y="74.4">A2</text>
<text x="61.3" y="77.9">A3</text>
<text x="82.4" y="77.9">D1</text>
<text x="82.4" y="74.4">D0</text>
<text x="90.1" y="76.1">30</text>
<text x="90.1" y="72.6">31</text>
<text x="203.9" y="76.1">10</text>
<text x="205.9" y="72.6">9</text>
<text x="209.4" y="74.4">A7</text>
<text x="209.4" y="77.9">A8</text>
<text x="230.9" y="77.9">B7</text>
<text x="230.9" y="74.4">B6</text>
<text x="236.5" y="76.1">15</text>
<text x="236.5" y="72.6">16</text>
<text x="308" y="76.1">10</text>
<text x="310" y="72.6">9</text>
<text x="313.5" y="74.4">A7</text>
<text x="313.5" y="77.9">A8</text>
<text x="334.9" y="77.9">B7</text>
<text x="334.9" y="74.4">B6</text>
<text x="340.6" y="76.1">15</text>
<text x="340.6" y="72.6">16</text>
<text x="54" y="79.7">12</text>
<text x="54" y="83.2">13</text>
<text x="61.3" y="81.4">A4</text>
<text x="82.4" y="81.4">D2</text>
<text x="90.1" y="83.2">28</text>
<text x="90.1" y="79.7">29</text>
<text x="230.9" y="81.4">B8</text>
<text x="236.5" y="79.7">14</text>
<text x="334.9" y="81.4">B8</text>
<text x="340.6" y="79.7">14</text>
<text x="54" y="86.7">14</text>
<text x="61.3" y="84.9">A5</text>
<text x="61.3" y="88.5">A6</text>
<text x="82.4" y="88.5">D4</text>
<text x="82.4" y="84.9">D3</text>
<text x="90.1" y="86.7">27</text>
<text x="54" y="90.2">15</text>
<text x="54" y="93.8">16</text>
<text x="61.3" y="92">A7</text>
<text x="61.3" y="95.5">A8</text>
<text x="82.4" y="95.5">D6</text>
<text x="82.4" y="92">D5</text>
<text x="90.1" y="93.8">25</text>
<text x="90.1" y="90.2">26</text>
<text x="54" y="97.3">17</text>
<text x="54" y="100.8">18</text>
<text x="61.3" y="99.1">A9</text>
<text x="82.4" y="99.1">D7</text>
<text x="90.1" y="100.8">23</text>
<text x="90.1" y="97.3">24</text>
<text x="54" y="104.4">19</text>
<text x="54" y="107.9">20</text>
<text x="61.3" y="102.6">A10</text>
<text x="61.3" y="106.1">A11</text>
<text x="80.7" y="106.1">A14</text>
<text x="80.7" y="102.6">A15</text>
<text x="90.1" y="107.9">21</text>
<text x="90.1" y="104.4">22</text>
<text x="61.3" y="109.6">A12</text>
<text x="80.7" y="109.6">A13</text>
<text x="90.1" y="160.8">40</text>
<text x="56" y="164.3">2</text>
<text x="56" y="167.9">3</text>
<text x="61.3" y="166.1">NMI</text>
<text x="78.6" y="162.6">HALT</text>
<text x="78.8" y="166.1">XTAL</text>
<text x="90.1" y="167.9">38</text>
<text x="90.1" y="164.3">39</text>
<text x="56" y="171.4">4</text>
<text x="61.3" y="169.6">IRQ</text>
<text x="61.3" y="173.1">FIRQ</text>
<text x="76.5" y="173.1">RESET</text>
<text x="76.8" y="169.6">EXTAL</text>
<text x="90.1" y="171.4">37</text>
<text x="56" y="174.9">5</text>
<text x="56" y="178.4">6</text>
<text x="61.3" y="176.7">BS</text>
<text x="77.6" y="176.7">MRDY</text>
<text x="90.1" y="178.4">35</text>
<text x="90.1" y="174.9">36</text>
<text x="197.1" y="178.4">2</text>
<text x="325.9" y="176.7">2</text>
<text x="329.4" y="178.4">DIR</text>
<text x="56" y="185.5">8</text>
<text x="61.3" y="180.2">BA</text>
<text x="84.4" y="180.2">Q</text>
<text x="84.9" y="183.7">E</text>
<text x="90.1" y="185.5">33</text>
<text x="90.1" y="182">34</text>
<text x="197.1" y="182">3</text>
<text x="197.1" y="185.5">4</text>
<text x="200.6" y="180.2">DIR</text>
<text x="200.6" y="183.7">A1</text>
<text x="219.1" y="183.7">OE#</text>
<text x="227.7" y="185.5">21</text>
<text x="227.7" y="182">22</text>
<text x="325.9" y="180.2">3</text>
<text x="325.9" y="183.7">4</text>
<text x="329.4" y="182">A1</text>
<text x="329.4" y="185.5">A2</text>
<text x="347.9" y="182">OE#</text>
<text x="350.8" y="185.5">B1</text>
<text x="356.5" y="183.7">21</text>
<text x="356.5" y="180.2">22</text>
<text x="56" y="189">9</text>
<text x="61.3" y="187.3">A0</text>
<text x="61.3" y="190.8">A1</text>
<text x="70.7" y="187.3">DMABREQ</text>
<text x="81.5" y="190.8">RW</text>
<text x="90.1" y="189">32</text>
<text x="197.1" y="189">5</text>
<text x="200.6" y="187.3">A2</text>
<text x="200.6" y="190.8">A3</text>
<text x="222" y="190.8">B2</text>
<text x="222" y="187.3">B1</text>
<text x="227.7" y="189">20</text>
<text x="325.9" y="187.3">5</text>
<text x="325.9" y="190.8">6</text>
<text x="329.4" y="189">A3</text>
<text x="350.8" y="189">B2</text>
<text x="356.5" y="190.8">19</text>
<text x="356.5" y="187.3">20</text>
<text x="54" y="192.5">10</text>
<text x="54" y="196.1">11</text>
<text x="61.3" y="194.3">A2</text>
<text x="61.3" y="197.8">A3</text>
<text x="82.4" y="197.8">D1</text>
<text x="82.4" y="194.3">D0</text>
<text x="90.1" y="196.1">30</text>
<text x="90.1" y="192.5">31</text>
<text x="197.1" y="192.5">6</text>
<text x="197.1" y="196.1">7</text>
<text x="200.6" y="194.3">A4</text>
<text x="200.6" y="197.8">A5</text>
<text x="222" y="197.8">B4</text>
<text x="222" y="194.3">B3</text>
<text x="227.7" y="196.1">18</text>
<text x="227.7" y="192.5">19</text>
<text x="325.9" y="194.3">7</text>
<text x="325.9" y="197.8">8</text>
<text x="329.4" y="192.5">A4</text>
<text x="329.4" y="196.1">A5</text>
<text x="350.8" y="196.1">B4</text>
<text x="350.8" y="192.5">B3</text>
<text x="356.5" y="197.8">17</text>
<text x="356.5" y="194.3">18</text>
<text x="54" y="199.6">12</text>
<text x="54" y="203.1">13</text>
<text x="61.3" y="201.4">A4</text>
<text x="82.4" y="201.4">D2</text>
<text x="90.1" y="203.1">28</text>
<text x="90.1" y="199.6">29</text>
<text x="197.1" y="199.6">8</text>
<text x="197.1" y="203.1">9</text>
<text x="200.6" y="201.4">A6</text>
<text x="222" y="201.4">B5</text>
<text x="227.7" y="203.1">16</text>
<text x="227.7" y="199.6">17</text>
<text x="325.9" y="201.4">9</text>
<text x="329.4" y="199.6">A6</text>
<text x="329.4" y="203.1">A7</text>
<text x="350.8" y="203.1">B6</text>
<text x="350.8" y="199.6">B5</text>
<text x="356.5" y="201.4">16</text>
<text x="54" y="206.7">14</text>
<text x="61.3" y="204.9">A5</text>
<text x="61.3" y="208.4">A6</text>
<text x="82.4" y="208.4">D4</text>
<text x="82.4" y="204.9">D3</text>
<text x="90.1" y="206.7">27</text>
<text x="195.1" y="206.7">10</text>
<text x="200.6" y="204.9">A7</text>
<text x="200.6" y="208.4">A8</text>
<text x="222" y="208.4">B7</text>
<text x="222" y="204.9">B6</text>
<text x="227.7" y="206.7">15</text>
<text x="323.9" y="204.9">10</text>
<text x="329.4" y="206.7">A8</text>
<text x="350.8" y="206.7">B7</text>
<text x="356.5" y="208.4">14</text>
<text x="356.5" y="204.9">15</text>
<text x="54" y="210.2">15</text>
<text x="54" y="213.7">16</text>
<text x="61.3" y="211.9">A7</text>
<text x="61.3" y="215.5">A8</text>
<text x="82.4" y="215.5">D6</text>
<text x="82.4" y="211.9">D5</text>
<text x="90.1" y="213.7">25</text>
<text x="90.1" y="210.2">26</text>
<text x="222" y="211.9">B8</text>
<text x="227.7" y="210.2">14</text>
<text x="350.8" y="210.2">B8</text>
<text x="54" y="217.2">17</text>
<text x="54" y="220.8">18</text>
<text x="61.3" y="219">A9</text>
<text x="82.4" y="219">D7</text>
<text x="90.1" y="220.8">23</text>
<text x="90.1" y="217.2">24</text>
<text x="54" y="224.3">19</text>
<text x="54" y="227.8">20</text>
<text x="61.3" y="222.5">A10</text>
<text x="61.3" y="226.1">A11</text>
<text x="80.7" y="226.1">A14</text>
<text x="80.7" y="222.5">A15</text>
<text x="90.1" y="227.8">21</text>
<text x="90.1" y="224.3">22</text>
<text x="61.3" y="229.6">A12</text>
<text x="80.7" y="229.6">A13</text>
</g>
<g font-size="3.2" fill="#f00">
<text x="205.9" y="44.4">1</text>
<text x="209.4" y="46.1">VCCA</text>
<text x="226.3" y="46.1">VCCB</text>
<text x="236.5" y="47.9">23</text>
<text x="236.5" y="44.4">24</text>
<text x="310" y="44.4">1</text>
<text x="313.5" y="46.1">VCCA</text>
<text x="330.3" y="46.1">VCCB</text>
<text x="340.6" y="47.9">23</text>
<text x="340.6" y="44.4">24</text>
<text x="226.3" y="49.7">VCCB</text>
<text x="330.3" y="49.7">VCCB</text>
<text x="56" y="62">7</text>
<text x="61.3" y="63.8">VCC</text>
<text x="325.9" y="173.1">1</text>
<text x="356.5" y="173.1">24</text>
<text x="197.1" y="174.9">1</text>
<text x="200.6" y="176.7">VCCA</text>
<text x="217.5" y="176.7">VCCB</text>
<text x="227.7" y="178.4">23</text>
<text x="227.7" y="174.9">24</text>
<text x="329.4" y="174.9">VCCA</text>
<text x="346.2" y="178.4">VCCB</text>
<text x="346.2" y="174.9">VCCB</text>
<text x="356.5" y="176.7">23</text>
<text x="56" y="182">7</text>
<text x="61.3" y="183.7">VCC</text>
<text x="217.5" y="180.2">VCCB</text>
</g>
</svg>
